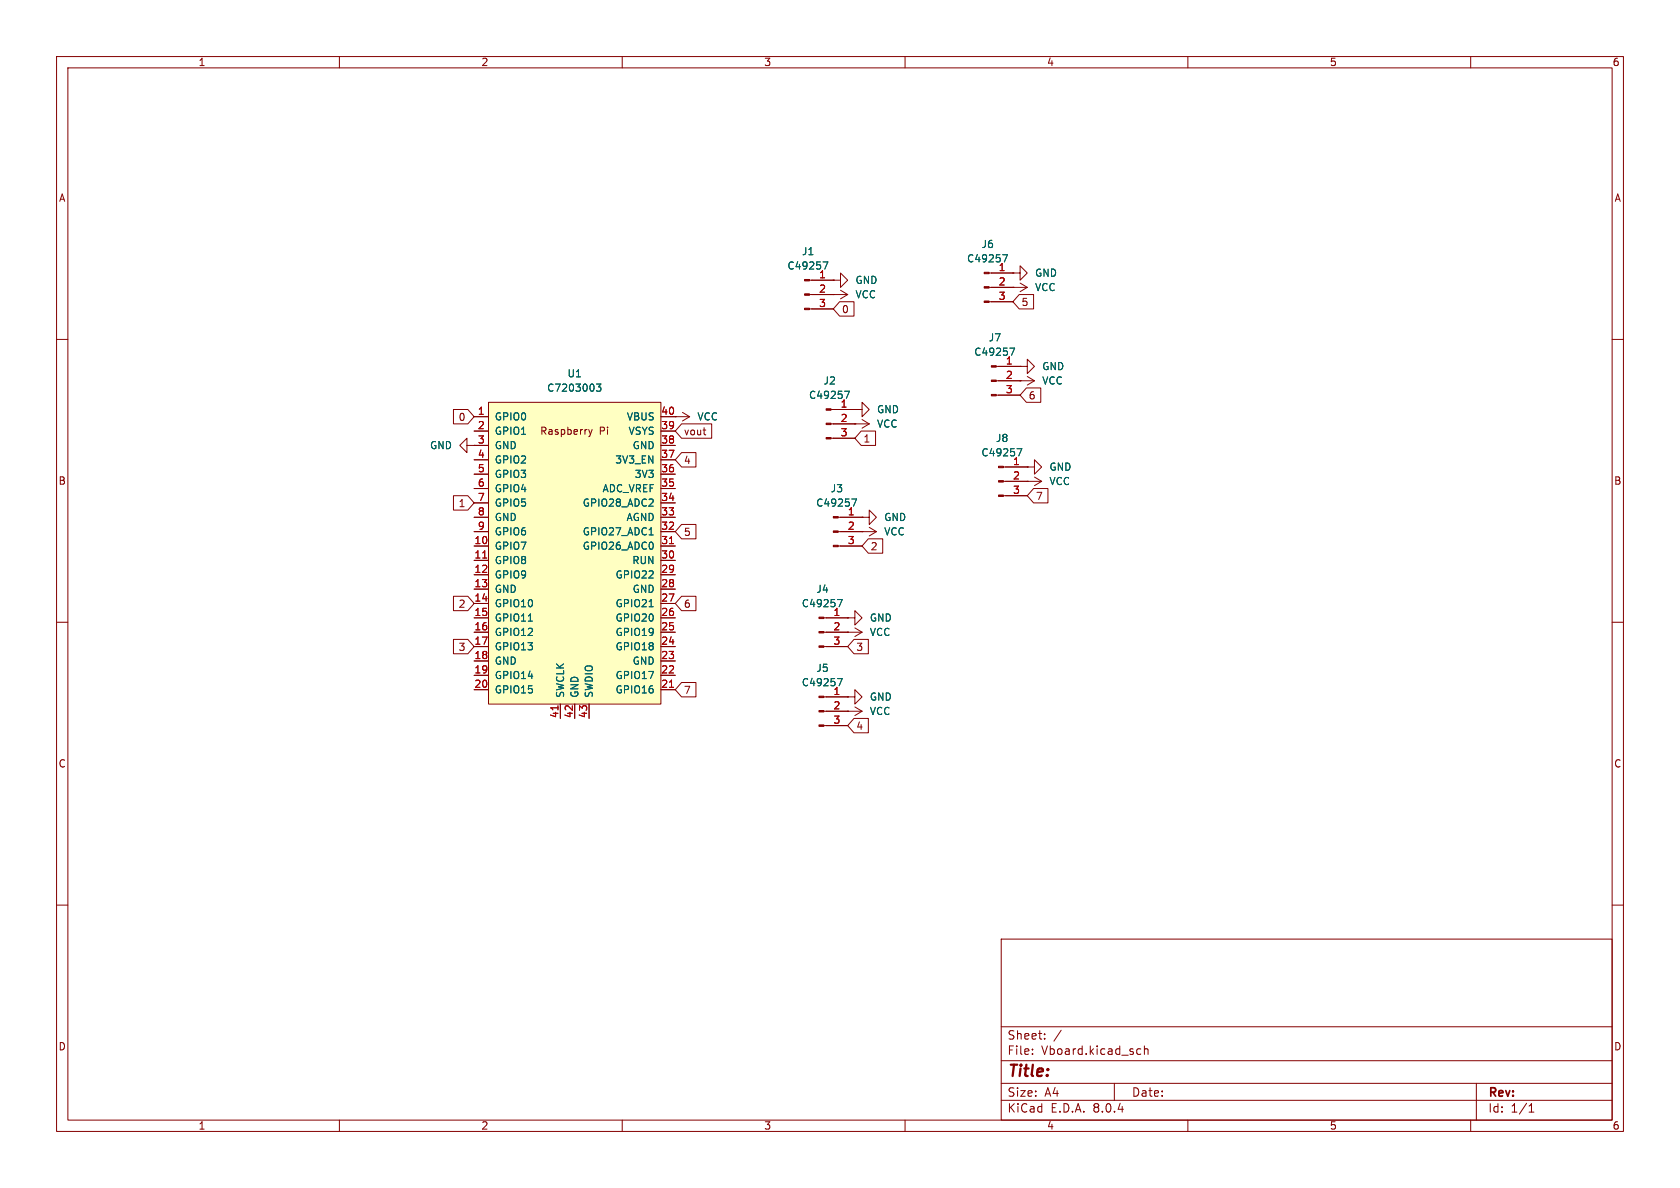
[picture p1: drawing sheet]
<svg xmlns="http://www.w3.org/2000/svg" width="297mm" height="210mm" viewBox="0 0 297 210" stroke-linecap="round" stroke-linejoin="round" font-family="sans-serif">
<g fill="none" stroke="#840000" stroke-width=".18">
<path d="M10 10h277v190h-277zM12 12h273v186h-273zM60 10v2M110 10v2M160 10v2M210 10v2M260 10v2M10 60h2M174.9 53.3h4.2M174.9 50.8h4.2M174.9 48.3h4.2M179.1 48.3h1.2v-1.3l1.3 1.3-1.3 1.2v-1.2"/>
<path d="M179.1 48.3h.1M285 60h2M82.5 78.7v-1.2l-1.2 1.2 1.2 1.3v-1.3h1.3M83.8 78.7h.1M176.1 69.9h4.2M176.1 67.3h4.2M176.1 64.8h4.2M148.2 96.5h4.2M148.2 94h4.2M148.2 91.4h4.2M10 110h2M285 110h2"/>
<path d="M10 160h2M285 160h2M177 166h108v32h-108zM60 198v2M110 198v2M160 198v2M177 194.5h108M177 191.5h108M177 187.5h108M177 181.5h108M182.5 186.3v.1M182.5 185.5v.1"/>
<path d="M184.7 183.6v.1M184.7 182.8v.1M187.6 182.1l-1.3 2M197 191.5v3M201.2 185.4l.5 .1M201.7 186.3l-.5 .1M202.3 185.5l.2-.1 .4 .1 .1 .9M202.3 184.9v1.5M210 198v2M260 198v2M261 191.5v6.5M270.3 196.6h.9"/>
<path d="M270.3 195.5l.4-.4v1.5"/>
</g>
<g fill="#840000" stroke="#840000" stroke-width=".18">
<path d="M147.3 96.4h.9v.2h-.9z"/>
<path d="M147.3 93.9h.9v.2h-.9z"/>
<path d="M147.3 91.3h.9v.3h-.9z"/>
<path d="M174 53.2h.9v.3h-.9z"/>
<path d="M174 50.7h.9v.2h-.9z"/>
<path d="M174 48.1h.9v.3h-.9z"/>
<path d="M175.3 69.7h.8v.3h-.8z"/>
<path d="M175.3 67.2h.8v.2h-.8z"/>
<path d="M175.3 64.6h.8v.3h-.8z"/>
</g>
<path d="M177.3 45h.8l-.5 1.3M178.5 61.5h.9l-.6 1.3M150.6 88.2h.8l-.5 1.3" fill="none" stroke="#006464" stroke-width=".18"/>
<path d="M86.4 71.1h30.4v53.4h-30.4z" fill="#ffffc2"/>
<g fill="none" stroke="#840000" stroke-width=".18">
<path d="M143.1 52.1h6.8M143.1 54.6h4.2M143.1 49.5h4.2M147.3 49.5h1.3v-1.2l1.3 1.2-1.3 1.3v-1.3M147.3 49.5h.1M147.3 52.1h.1M148.4 53.3h2.6v2.6h-2.6l-1.1-1.3zM148.6 51.3l1.3 .8M149.9 52.1l-1.3 .7M175.3 50.8h6.3M175.3 48.3h3.8M175.3 53.3h3.8"/>
<path d="M179.1 50.8h.1M179.1 48.3h.1M180.2 52.1h2.5v2.5h-2.5l-1.1-1.3zM180.3 50l1.3 .8M181.6 50.8l-1.3 .8M80.2 72.4h2.5l1.1 1.3-1.1 1.2h-2.5zM83.8 78.7h.1M83.8 73.7h2.6M83.8 76.2h2.6M83.8 78.7h2.6M86.4 71.1h30.4v53.4h-30.4zM104.1 75.9l.3 .9"/>
<path d="M104.4 76.8l-.3 .4M104.7 75.9l-.3 .9M116.8 73.7h5.1M116.8 76.2h2.6M116.8 78.7h2.6M119.4 73.7h.1M120.5 74.9h5.3v2.6h-5.3l-1.1-1.3zM120.6 72.9l1.3 .8M121.9 73.7l-1.3 .7M124.3 76h.5M124.7 76.9h.1M146.9 74.9h6.8"/>
<path d="M146.9 77.5h4.2M146.9 72.4h4.2M151.1 72.4h1.3v-1.3l1.3 1.3-1.3 1.3v-1.3M151.1 72.4h.1M151.1 74.9h.1M152.2 76.2h2.6v2.5h-2.6l-1.1-1.2zM152.4 74.2l1.3 .7M153.7 74.9l-1.3 .8M176.5 67.3h6.4M176.5 64.8h3.8M176.5 69.9h3.8M180.3 67.3h.1"/>
<path d="M180.3 64.8h1.3v-1.3l1.3 1.3-1.3 1.2v-1.2M180.3 64.8h.1M181.5 68.6h2.5v2.5h-2.5l-1.2-1.2zM181.6 66.5l1.3 .8M182.9 67.3l-1.3 .8M80.2 87.6h2.5l1.1 1.3-1.1 1.3h-2.5zM83.8 96.5h2.6M83.8 99.1h2.6M83.8 94h2.6M83.8 91.4h2.6M83.8 88.9h2.6M83.8 86.4h2.6"/>
<path d="M83.8 83.8h2.6M83.8 81.3h2.6M116.8 96.5h2.6M116.8 99.1h2.6M116.8 94h2.6M116.8 91.4h2.6M116.8 88.9h2.6M116.8 86.4h2.6M116.8 83.8h2.6M116.8 81.3h2.6M120.5 80h2.5v2.6h-2.5l-1.1-1.3zM120.5 92.7h2.5v2.6h-2.5l-1.1-1.3z"/>
<path d="M148.6 96.5h3.8M148.6 94h6.3M148.6 91.4h3.8M152.4 91.4h1.3v-1.2l1.2 1.2-1.2 1.3v-1.3M152.4 91.4h.1M152.4 94h.1M153.5 95.2h2.6v2.6h-2.6l-1.1-1.3zM153.7 93.2l1.2 .8M154.9 94l-1.2 .7M177.4 85.1h6.7M177.4 87.6h4.2M177.4 82.6h4.2"/>
<path d="M181.6 82.6h1.3v-1.3l1.2 1.3-1.2 1.2v-1.2M181.6 82.6h.1M181.6 85.1h.1M182.7 86.4h2.6v2.5h-2.6l-1.1-1.3zM182.9 84.3l1.2 .8M184.1 85.1l-1.2 .8M80.2 113h2.5l1.1 1.3-1.1 1.3h-2.5zM80.2 105.4h2.5l1.1 1.3-1.1 1.3h-2.5zM83.8 101.6h2.6M83.8 104.1h2.6M83.8 106.7h2.6M83.8 109.2h2.6"/>
<path d="M83.8 111.8h2.6M83.8 114.3h2.6M83.8 116.8h2.6M83.8 119.4h2.6M116.8 101.6h2.6M116.8 104.1h2.6M116.8 106.7h2.6M116.8 109.2h2.6M116.8 111.8h2.6M116.8 114.3h2.6M116.8 116.8h2.6M116.8 119.4h2.6"/>
<path d="M120.5 105.4h2.5v2.6h-2.5l-1.1-1.3zM145.6 109.2h4.3M145.6 111.8h6.8M145.6 114.3h4.3M149.9 111.8h.1M149.9 109.2h1.2v-1.2l1.3 1.2-1.3 1.3v-1.3M149.9 109.2h.1M151 113h2.5v2.6h-2.5l-1.1-1.3zM151.1 111l1.3 .8M152.4 111.8l-1.3 .7M83.8 121.9h2.6M99.1 124.5v2.5"/>
<path d="M101.6 124.5v2.5M104.1 124.5v2.5M116.8 121.9h2.6M120.5 120.6h2.5v2.6h-2.5l-1.1-1.3zM145.6 128.3h4.3M145.6 125.7h6.8M145.6 123.2h4.3M149.9 125.7h.1M149.9 123.2h1.2v-1.3l1.3 1.3-1.3 1.3v-1.3M149.9 123.2h.1M151 127h2.5v2.5h-2.5l-1.1-1.2zM151.1 125l1.3 .7"/>
<path d="M152.4 125.7l-1.3 .8"/>
</g>
<path d="M85.3 98.6h.8M118.4 96.1h.7M98.6 124.8v.7M118.4 121.5h.7" fill="none" stroke="#a90000" stroke-width=".18"/>
<path d="M145.5 46.3h.9l-.6 1.3M177.3 45h.8l-.5 1.3M105.4 67.9h.8l-.4 .5 .4 .1v.5l-.2 .2-.6-.2M149.3 69.2h.9l-.6 1.2M178.5 61.5h.9l-.6 1.3M179.8 79.3h.8l-.5 1.3M114.8 94.6h.7M150.6 88.2h.8l-.5 1.3M93.4 109.8h.7M114.8 107.3h.7M148 120h.9l-.6 1.2M148 106h.9l-.6 1.3" fill="none" stroke="#006464" stroke-width=".18"/>
<g fill="#840000" stroke="#840000" stroke-width=".18">
<path d="M144.8 128.1h.8v.3h-.8z"/>
<path d="M144.8 125.6h.8v.3h-.8z"/>
<path d="M144.8 123.1h.8v.2h-.8z"/>
<path d="M176.5 87.5h.9v.3h-.9z"/>
<path d="M176.5 85h.9v.2h-.9z"/>
<path d="M176.5 82.4h.9v.3h-.9z"/>
<path d="M144.8 114.2h.8v.2h-.8z"/>
<path d="M144.8 111.6h.8v.3h-.8z"/>
<path d="M144.8 109.1h.8v.2h-.8z"/>
<path d="M142.2 54.5h.9v.2h-.9z"/>
<path d="M142.2 51.9h.9v.3h-.9z"/>
<path d="M142.2 49.4h.9v.3h-.9z"/>
<path d="M146 77.3h.9v.3h-.9z"/>
<path d="M146 74.8h.9v.3h-.9z"/>
<path d="M146 72.3h.9v.2h-.9z"/>
</g>
<text font-size="2.8" fill="#840000" x="178" y="190.9">Title:</text>
<g font-size="2.1" fill="#840000">
<text x="178" y="184">Sheet:</text>
<text x="178" y="186.7">File:</text>
<text x="184.1" y="186.7">Vboard.kicad_sch</text>
<text x="178" y="196.9">KiCad</text>
<text x="178" y="194.1">Size:</text>
<text x="184.7" y="194.1">A4</text>
<text x="185.7" y="196.9">E.D.A.</text>
<text x="193.3" y="196.9">8.0.4</text>
<text x="200" y="194.1">Date:</text>
<text x="263" y="194.3">Rev:</text>
<text x="263" y="196.9">Id:</text>
<text x="267.1" y="196.9">1/1</text>
</g>
<g font-size="1.8" fill="#840000">
<text x="35" y="11.9">1</text>
<text x="85" y="11.9">2</text>
<text x="135" y="11.9">3</text>
<text x="185" y="11.9">4</text>
<text x="235" y="11.9">5</text>
<text x="285" y="11.9">6</text>
<text x="10.3" y="35.9">A</text>
<text x="285.3" y="35.9">A</text>
<text x="148.7" y="55.6">0</text>
<text x="180.5" y="54.3">5</text>
<text x="181.8" y="70.8">6</text>
<text x="81" y="74.6">0</text>
<text x="95.4" y="77.1">Raspberry</text>
<text x="105.9" y="77.1">Pi</text>
<text x="120.8" y="77.2">vout</text>
<text x="120.8" y="82.2">4</text>
<text x="152.6" y="78.4">1</text>
<text x="10.3" y="85.9">B</text>
<text x="81" y="89.9">1</text>
<text x="183" y="88.6">7</text>
<text x="285.3" y="85.9">B</text>
<text x="120.8" y="94.9">5</text>
<text x="153.8" y="97.5">2</text>
<text x="81" y="107.6">2</text>
<text x="120.8" y="107.6">6</text>
<text x="81" y="115.3">3</text>
<text x="151.3" y="115.3">3</text>
<text x="120.8" y="122.9">7</text>
<text x="151.3" y="129.2">4</text>
<text x="10.3" y="135.9">C</text>
<text x="285.3" y="135.9">C</text>
<text x="10.3" y="185.9">D</text>
<text x="285.3" y="185.9">D</text>
<text x="35" y="199.9">1</text>
<text x="85" y="199.9">2</text>
<text x="135" y="199.9">3</text>
<text x="185" y="199.9">4</text>
<text x="235" y="199.9">5</text>
<text x="285" y="199.9">6</text>
</g>
<g font-size="1.8" fill="#006464">
<text x="139.1" y="47.9">C49257</text>
<text x="141.7" y="45.3">J1</text>
<text x="170.9" y="46.6">C49257</text>
<text x="173.4" y="44">J6</text>
<text x="151.1" y="50.4">GND</text>
<text x="151.1" y="52.9">VCC</text>
<text x="182.9" y="49.1">GND</text>
<text x="182.9" y="51.7">VCC</text>
<text x="172.1" y="63.1">C49257</text>
<text x="174.7" y="60.6">J7</text>
<text x="184.2" y="65.6">GND</text>
<text x="96.6" y="69.4">C7203003</text>
<text x="100.2" y="66.9">U1</text>
<text x="142.9" y="70.7">C49257</text>
<text x="145.5" y="68.2">J2</text>
<text x="184.2" y="68.2">VCC</text>
<text x="87.4" y="74.5">GPIO0</text>
<text x="87.4" y="77.1">GPIO1</text>
<text x="110.7" y="74.5">VBUS</text>
<text x="111" y="77.1">VSYS</text>
<text x="123.2" y="74.5">VCC</text>
<text x="154.9" y="73.3">GND</text>
<text x="154.9" y="75.8">VCC</text>
<text x="75.9" y="79.6">GND</text>
<text x="87.4" y="79.6">GND</text>
<text x="87.4" y="82.1">GPIO2</text>
<text x="108.7" y="82.1">3V3_EN</text>
<text x="111.8" y="79.6">GND</text>
<text x="173.4" y="80.9">C49257</text>
<text x="176" y="78.3">J8</text>
<text x="185.4" y="83.4">GND</text>
<text x="87.4" y="84.7">GPIO3</text>
<text x="87.4" y="87.2">GPIO4</text>
<text x="87.4" y="89.8">GPIO5</text>
<text x="102.9" y="89.8">GPIO28_ADC2</text>
<text x="106.4" y="87.2">ADC_VREF</text>
<text x="112.1" y="84.7">3V3</text>
<text x="144.2" y="89.8">C49257</text>
<text x="146.8" y="87.2">J3</text>
<text x="185.4" y="86">VCC</text>
<text x="87.4" y="92.3">GND</text>
<text x="87.4" y="94.8">GPIO6</text>
<text x="102.9" y="94.8">GPIO27_ADC1</text>
<text x="110.7" y="92.3">AGND</text>
<text x="156.2" y="92.3">GND</text>
<text x="156.2" y="94.8">VCC</text>
<text x="87.4" y="97.4">GPIO7</text>
<text x="87.4" y="99.9">GPIO8</text>
<text x="102.9" y="97.4">GPIO26_ADC0</text>
<text x="111.7" y="99.9">RUN</text>
<text x="87.4" y="102.5">GPIO9</text>
<text x="87.4" y="105">GND</text>
<text x="87.4" y="107.5">GPIO10</text>
<text x="108.7" y="107.5">GPIO21</text>
<text x="108.7" y="102.5">GPIO22</text>
<text x="111.8" y="105">GND</text>
<text x="141.7" y="107.5">C49257</text>
<text x="144.2" y="105">J4</text>
<text x="87.4" y="110.1">GPIO11</text>
<text x="87.4" y="112.6">GPIO12</text>
<text x="108.7" y="112.6">GPIO19</text>
<text x="108.7" y="110.1">GPIO20</text>
<text x="153.7" y="110.1">GND</text>
<text x="153.7" y="112.6">VCC</text>
<text x="87.4" y="115.2">GPIO13</text>
<text x="87.4" y="117.7">GND</text>
<text x="108.7" y="115.2">GPIO18</text>
<text x="111.8" y="117.7">GND</text>
<text x="144.2" y="119">J5</text>
<text x="87.4" y="120.2">GPIO14</text>
<text x="87.4" y="122.8">GPIO15</text>
<text x="99.9" y="123.4" transform="rotate(-90 99.9 123.4)">SWCLK</text>
<text x="102.5" y="123.4" transform="rotate(-90 102.5 123.4)">GND</text>
<text x="105" y="123.4" transform="rotate(-90 105 123.4)">SWDIO</text>
<text x="108.7" y="122.8">GPIO16</text>
<text x="108.7" y="120.2">GPIO17</text>
<text x="141.7" y="121.5">C49257</text>
<text x="153.7" y="124.1">GND</text>
<text x="153.7" y="126.6">VCC</text>
</g>
<g font-size="1.8" fill="#a90000">
<text x="144.7" y="49.3">1</text>
<text x="144.7" y="51.8">2</text>
<text x="176.5" y="48">1</text>
<text x="176.5" y="50.5">2</text>
<text x="176.5" y="53.1">3</text>
<text x="144.7" y="54.4">3</text>
<text x="177.7" y="64.5">1</text>
<text x="177.7" y="67.1">2</text>
<text x="177.7" y="69.6">3</text>
<text x="84.4" y="73.4">1</text>
<text x="84.4" y="75.9">2</text>
<text x="116.8" y="75.9">39</text>
<text x="116.8" y="73.4">40</text>
<text x="148.5" y="72.1">1</text>
<text x="148.5" y="74.7">2</text>
<text x="148.5" y="77.2">3</text>
<text x="84.4" y="78.5">3</text>
<text x="84.4" y="81">4</text>
<text x="84.4" y="83.6">5</text>
<text x="116.8" y="83.6">36</text>
<text x="116.8" y="81">37</text>
<text x="116.8" y="78.5">38</text>
<text x="179" y="82.3">1</text>
<text x="84.4" y="86.1">6</text>
<text x="84.4" y="88.6">7</text>
<text x="116.8" y="88.6">34</text>
<text x="116.8" y="86.1">35</text>
<text x="179" y="84.8">2</text>
<text x="179" y="87.4">3</text>
<text x="84.4" y="91.2">8</text>
<text x="84.4" y="93.7">9</text>
<text x="116.8" y="93.7">32</text>
<text x="116.8" y="91.2">33</text>
<text x="149.8" y="91.2">1</text>
<text x="149.8" y="93.7">2</text>
<text x="83.8" y="96.3">10</text>
<text x="83.8" y="98.8">11</text>
<text x="83.8" y="101.3">12</text>
<text x="116.8" y="101.3">29</text>
<text x="116.8" y="98.8">30</text>
<text x="116.8" y="96.3">31</text>
<text x="149.8" y="96.3">3</text>
<text x="83.8" y="103.9">13</text>
<text x="83.8" y="106.4">14</text>
<text x="116.8" y="106.4">27</text>
<text x="116.8" y="103.9">28</text>
<text x="83.8" y="109">15</text>
<text x="83.8" y="111.5">16</text>
<text x="116.8" y="111.5">25</text>
<text x="116.8" y="109">26</text>
<text x="147.2" y="109">1</text>
<text x="147.2" y="111.5">2</text>
<text x="83.8" y="114">17</text>
<text x="83.8" y="116.6">18</text>
<text x="83.8" y="119.1">19</text>
<text x="116.8" y="119.1">22</text>
<text x="116.8" y="116.6">23</text>
<text x="116.8" y="114">24</text>
<text x="147.2" y="114">3</text>
<text x="83.8" y="121.7">20</text>
<text x="116.8" y="121.7">21</text>
<text x="147.2" y="122.9">1</text>
<text x="147.2" y="125.5">2</text>
<text x="98.8" y="127" transform="rotate(-90 98.8 127)">41</text>
<text x="101.3" y="127" transform="rotate(-90 101.3 127)">42</text>
<text x="103.9" y="127" transform="rotate(-90 103.9 127)">43</text>
<text x="147.2" y="128">3</text>
</g>
</svg>
